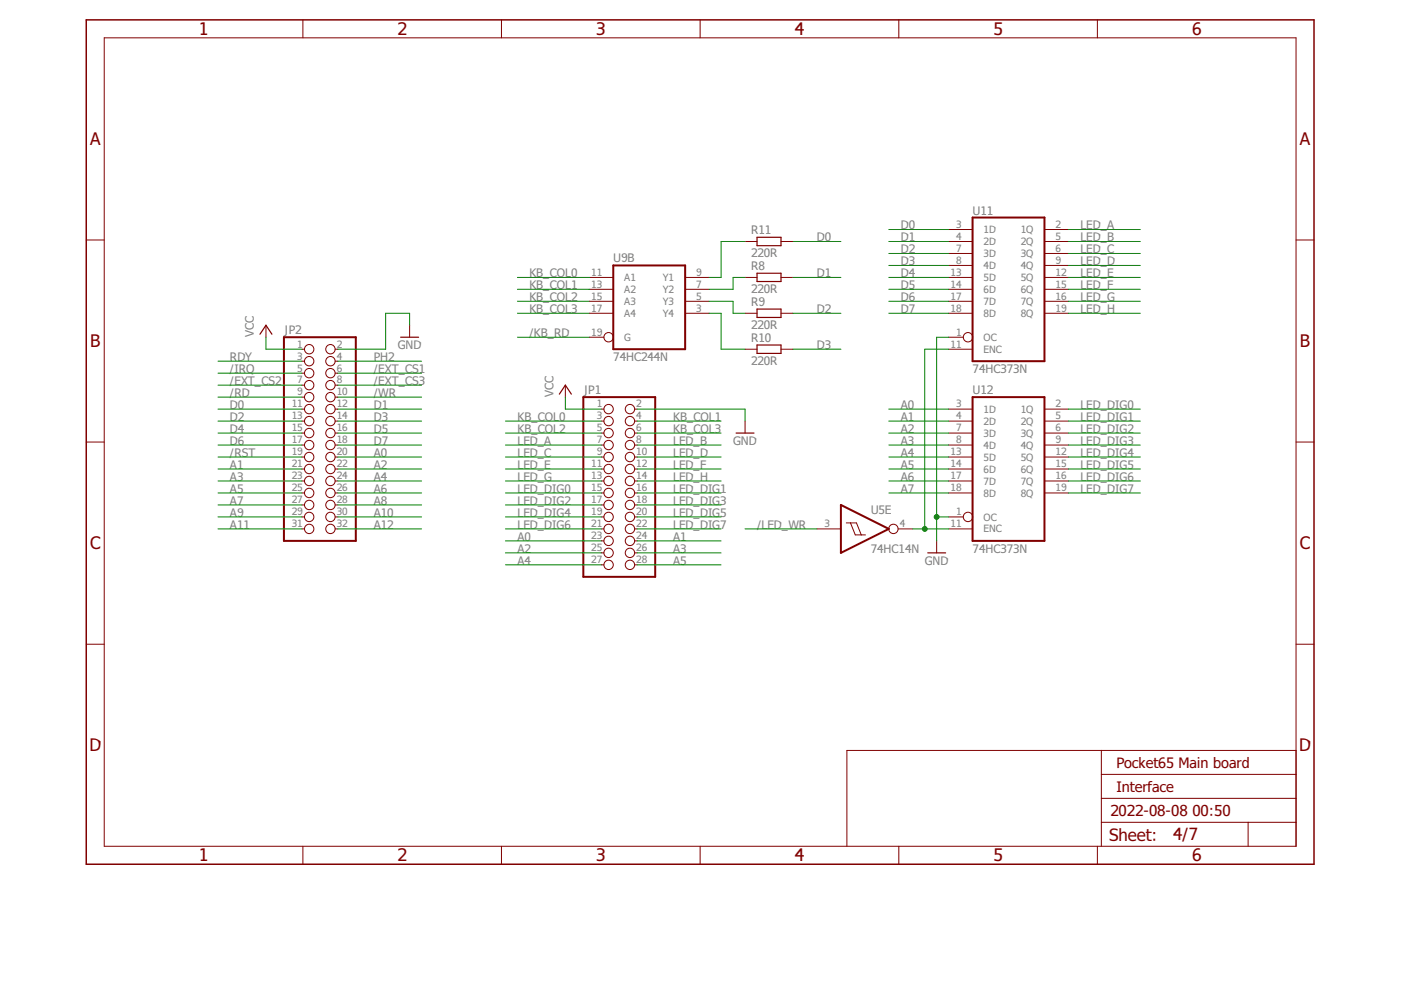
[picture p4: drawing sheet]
<svg xmlns="http://www.w3.org/2000/svg" width="297mm" height="210mm" viewBox="0 0 297 210" stroke-linecap="round" stroke-linejoin="round" font-family="sans-serif">
<g fill="none" stroke="#800000" stroke-width=".21">
<path d="M22.1 8h252.7v171.4h-252.7zM64.2 4.2v3.8M106.3 4.2v3.8M148.4 4.2v3.8M190.6 4.2v3.8M232.7 4.2v3.8M18.3 50.9h3.8M124.9 58.8h5.1M145.3 58.8h5M158 58.8h2.5M158 51.2h2.5M165.6 58.8h2.5"/>
<path d="M165.6 51.2h2.5M201.1 58.8h5.1M201.1 51.2h5.1M201.1 48.7h5.1M201.1 53.7h5.1M201.1 56.3h5.1M221.4 58.8h5.1M221.4 51.2h5.1M221.4 48.7h5.1M221.4 53.7h5.1M221.4 56.3h5.1M274.8 50.9h3.8"/>
<path d="M56.4 69v2.5M64 74h.6M64 76.6h.6M64 79.1h.6M71.1 74h.5M71.1 76.6h.5M71.1 79.1h.5M86.8 69v2.5M124.9 71.5h3.1M124.9 61.3h5.1M124.9 63.9h5.1M124.9 66.4h5.1"/>
<path d="M145.3 61.3h5M145.3 63.9h5M145.3 66.4h5M158 66.4h2.5M158 74h2.5M165.6 66.4h2.5M165.6 74h2.5M201.1 71.5h3.1M201.1 61.3h5.1M201.1 63.9h5.1M201.1 66.4h5.1M201.1 74h5.1"/>
<path d="M221.4 61.3h5.1M221.4 63.9h5.1M221.4 66.4h5.1M18.3 93.7h3.8M64 86.7h.6M64 89.3h.6M64 91.8h.6M64 94.4h.6M64 96.9h.6M64 99.4h.6M64 81.7h.6M64 84.2h.6"/>
<path d="M71.1 86.7h.5M71.1 89.3h.5M71.1 91.8h.5M71.1 94.4h.5M71.1 96.9h.5M71.1 99.4h.5M71.1 81.7h.5M71.1 84.2h.5M119.9 81.7v2.5M127.5 86.7h.5M127.5 89.3h.5M127.5 91.8h.5"/>
<path d="M127.5 94.4h.5M127.5 96.9h.5M127.5 99.4h.5M134.6 86.7h.5M134.6 89.3h.5M134.6 91.8h.5M134.6 94.4h.5M134.6 96.9h.5M134.6 99.4h.5M158 89.3v2.5M201.1 86.7h5.1M201.1 89.3h5.1"/>
<path d="M201.1 91.8h5.1M201.1 94.4h5.1M201.1 96.9h5.1M201.1 99.4h5.1M221.4 86.7h5.1M221.4 89.3h5.1M221.4 91.8h5.1M221.4 94.4h5.1M221.4 96.9h5.1M221.4 99.4h5.1M274.8 93.7h3.8M64 109.6h.6"/>
<path d="M64 112.1h.6M64 102h.6M64 104.5h.6M64 107.1h.6M71.1 109.6h.5M71.1 112.1h.5M71.1 102h.5M71.1 104.5h.5M71.1 107.1h.5M127.5 109.6h.5M127.5 112.1h.5M127.5 102h.5"/>
<path d="M127.5 104.5h.5M127.5 107.1h.5M127.5 114.7h.5M127.5 117.2h.5M127.5 119.8h.5M134.6 109.6h.5M134.6 112.1h.5M134.6 102h.5M134.6 104.5h.5M134.6 107.1h.5M134.6 114.7h.5M134.6 117.2h.5"/>
<path d="M134.6 119.8h.5M173.2 112.1h5.1M179.4 110.9h2.2l1 2.5M180.3 110.9l1 2.5h2.2M190.4 112.1h3.1M198.6 114.7v2.5M201.1 109.6h3.1M201.1 112.1h5.1M201.1 102h5.1M201.1 104.5h5.1M221.4 102h5.1M221.4 104.5h5.1"/>
<path d="M18.3 136.6h3.8M274.8 136.6h3.8M233.5 159.1v20.3M274.8 159.1h-95.2v20.3M64.2 179.4v3.8M106.3 179.4v3.8M148.4 179.4v3.8M190.6 179.4v3.8M232.7 179.4v3.8M233.5 174.3h41.3M233.5 169.3h41.3M233.5 164.2h41.3"/>
<path d="M264.6 174.3v5.1"/>
<circle cx="65.6" cy="76.6" r=".99"/>
<circle cx="65.6" cy="79.1" r=".99"/>
<circle cx="65.6" cy="74" r=".99"/>
<circle cx="70.1" cy="79.1" r=".99"/>
<circle cx="70.1" cy="74" r=".99"/>
<circle cx="70.1" cy="76.6" r=".99"/>
<circle cx="129" cy="71.5" r=".99"/>
<circle cx="205.2" cy="71.5" r=".99"/>
<circle cx="65.6" cy="94.4" r=".99"/>
<circle cx="65.6" cy="89.3" r=".99"/>
<circle cx="65.6" cy="91.8" r=".99"/>
<circle cx="65.6" cy="99.4" r=".99"/>
<circle cx="65.6" cy="96.9" r=".99"/>
<circle cx="65.6" cy="86.7" r=".99"/>
<circle cx="65.6" cy="81.7" r=".99"/>
<circle cx="65.6" cy="84.2" r=".99"/>
<circle cx="70.1" cy="89.3" r=".99"/>
<circle cx="70.1" cy="94.4" r=".99"/>
<circle cx="70.1" cy="91.8" r=".99"/>
<circle cx="70.1" cy="99.4" r=".99"/>
<circle cx="70.1" cy="96.9" r=".99"/>
<circle cx="70.1" cy="86.7" r=".99"/>
<circle cx="70.1" cy="84.2" r=".99"/>
<circle cx="70.1" cy="81.7" r=".99"/>
<circle cx="129" cy="99.4" r=".99"/>
<circle cx="129" cy="89.3" r=".99"/>
<circle cx="129" cy="94.4" r=".99"/>
<circle cx="129" cy="96.9" r=".99"/>
<circle cx="129" cy="91.8" r=".99"/>
<circle cx="129" cy="86.7" r=".99"/>
<circle cx="133.6" cy="91.8" r=".99"/>
<circle cx="133.6" cy="99.4" r=".99"/>
<circle cx="133.6" cy="89.3" r=".99"/>
<circle cx="133.6" cy="94.4" r=".99"/>
<circle cx="133.6" cy="96.9" r=".99"/>
<circle cx="133.6" cy="86.7" r=".99"/>
<circle cx="65.6" cy="104.5" r=".99"/>
<circle cx="65.6" cy="102" r=".99"/>
<circle cx="65.6" cy="109.6" r=".99"/>
<circle cx="65.6" cy="107.1" r=".99"/>
<circle cx="65.6" cy="112.1" r=".99"/>
<circle cx="70.1" cy="102" r=".99"/>
<circle cx="70.1" cy="104.5" r=".99"/>
<circle cx="70.1" cy="112.1" r=".99"/>
<circle cx="70.1" cy="107.1" r=".99"/>
<circle cx="70.1" cy="109.6" r=".99"/>
<circle cx="129" cy="114.7" r=".99"/>
<circle cx="129" cy="102" r=".99"/>
<circle cx="129" cy="107.1" r=".99"/>
<circle cx="129" cy="117.2" r=".99"/>
<circle cx="129" cy="104.5" r=".99"/>
<circle cx="129" cy="112.1" r=".99"/>
<circle cx="129" cy="119.8" r=".99"/>
<circle cx="129" cy="109.6" r=".99"/>
<circle cx="133.6" cy="114.7" r=".99"/>
<circle cx="133.6" cy="102" r=".99"/>
<circle cx="133.6" cy="107.1" r=".99"/>
<circle cx="133.6" cy="109.6" r=".99"/>
<circle cx="133.6" cy="117.2" r=".99"/>
<circle cx="133.6" cy="104.5" r=".99"/>
<circle cx="133.6" cy="112.1" r=".99"/>
<circle cx="133.6" cy="119.8" r=".99"/>
<circle cx="189.4" cy="112.1" r=".99"/>
<circle cx="205.2" cy="109.6" r=".99"/>
</g>
<path d="M18.3 4.2h260.3v179h-260.3z" fill="none" stroke="#800000" stroke-width=".32"/>
<path d="M130 56.3h15.3v17.7h-15.3zM206.2 46.1h15.2v30.5h-15.2zM60.2 71.5h15.2v43.2h-15.2zM123.7 84.2h15.2v38.1h-15.2zM206.2 84.2h15.2v30.5h-15.2zM178.3 107.1l10.1 5-10.1 5.1z" fill="none" stroke="#800000" stroke-width=".42"/>
<path d="M160.5 57.9h5.1v1.8h-5.1zM160.5 50.3h5.1v1.8h-5.1zM55.1 70.9l1.3-1.9 1.3 1.9M84.9 71.5h3.9M160.5 65.5h5.1v1.8h-5.1zM160.5 73.2h5.1v1.7h-5.1zM118.6 83.6l1.3-1.9 1.2 1.9M156.1 91.8h3.8M196.7 117.2h3.8" fill="none" stroke="#800000" stroke-width=".25"/>
<g fill="none" stroke="#008000" stroke-width=".21">
<path d="M109.7 58.8h15.2M158 51.2h-5.1v7.6h-2.6M158 58.8h-2.6v2.5h-5.1M168.1 51.2h10.2M168.1 58.8h10.2M188.4 51.2h12.7M188.4 48.7h12.7M188.4 58.8h12.7M188.4 53.7h12.7M188.4 56.3h12.7M226.5 51.2h15.3M226.5 48.7h15.3"/>
<path d="M226.5 58.8h15.3M226.5 53.7h15.3M226.5 56.3h15.3M46.2 79.1h17.8M46.2 76.6h17.8M56.4 71.5v2.5h7.6M71.6 79.1h17.8M71.6 76.6h17.8M86.8 69v-2.6h-5v7.6h-10.2M109.7 66.4h15.2M109.7 61.3h15.2M109.7 63.9h15.2"/>
<path d="M109.7 71.5h15.2M150.3 66.4h2.6v7.6h5.1M150.3 63.9h5.1v2.5h2.6M168.1 66.4h10.2M168.1 74h10.2M188.4 66.4h12.7M188.4 61.3h12.7M188.4 63.9h12.7M201.1 74h-5v38.1M201.1 71.5h-2.5v43.2M226.5 66.4h15.3M226.5 61.3h15.3"/>
<path d="M226.5 63.9h15.3M46.2 86.7h17.8M46.2 96.9h17.8M46.2 89.3h17.8M46.2 99.4h17.8M46.2 91.8h17.8M46.2 94.4h17.8M46.2 84.2h17.8M46.2 81.7h17.8M71.6 86.7h17.8M71.6 96.9h17.8M71.6 89.3h17.8"/>
<path d="M71.6 99.4h17.8M71.6 91.8h17.8M71.6 94.4h17.8M71.6 84.2h17.8M71.6 81.7h17.8M107.2 96.9h20.3M107.2 89.3h20.3M107.2 99.4h20.3M107.2 91.8h20.3M107.2 94.4h20.3M119.9 84.2v2.5h7.6M135.1 86.7h22.9v2.6"/>
<path d="M135.1 96.9h17.8M135.1 89.3h17.8M135.1 99.4h17.8M135.1 91.8h17.8M135.1 94.4h17.8M188.4 86.7h12.7M188.4 96.9h12.7M188.4 89.3h12.7M188.4 99.4h12.7M188.4 91.8h12.7M188.4 94.4h12.7M226.5 86.7h15.3"/>
<path d="M226.5 96.9h15.3M226.5 89.3h15.3M226.5 99.4h15.3M226.5 91.8h15.3M226.5 94.4h15.3M46.2 102h17.8M46.2 104.5h17.8M46.2 107.1h17.8M46.2 112.1h17.8M46.2 109.6h17.8M71.6 102h17.8M71.6 104.5h17.8"/>
<path d="M71.6 107.1h17.8M71.6 112.1h17.8M71.6 109.6h17.8M107.2 114.7h20.3M107.2 117.2h20.3M107.2 102h20.3M107.2 119.8h20.3M107.2 104.5h20.3M107.2 107.1h20.3M107.2 112.1h20.3M107.2 109.6h20.3M135.1 114.7h17.8"/>
<path d="M135.1 117.2h17.8M135.1 102h17.8M135.1 119.8h17.8M135.1 104.5h17.8M135.1 107.1h17.8M135.1 112.1h17.8M135.1 109.6h17.8M158 112.1h15.2M188.4 102h12.7M188.4 104.5h12.7M193.5 112.1h7.6M198.6 109.6h2.5"/>
<path d="M226.5 102h15.3M226.5 104.5h15.3"/>
</g>
<g fill="#008000" stroke="#008000" stroke-width=".21">
<circle cx="198.6" cy="109.6" r=".51"/>
<circle cx="196.1" cy="112.1" r=".51"/>
</g>
<g font-size="3.7" fill="#800000">
<text x="42.2" y="7.4">1</text>
<text x="84.3" y="7.4">2</text>
<text x="126.4" y="7.4">3</text>
<text x="168.5" y="7.4">4</text>
<text x="210.6" y="7.4">5</text>
<text x="252.7" y="7.4">6</text>
<text x="19.1" y="30.7">A</text>
<text x="275.6" y="30.7">A</text>
<text x="19.1" y="73.6">B</text>
<text x="275.6" y="73.6">B</text>
<text x="19.1" y="116.4">C</text>
<text x="275.6" y="116.4">C</text>
<text x="18.9" y="159.3">D</text>
<text x="275.4" y="159.3">D</text>
<text x="42.2" y="182.6">1</text>
<text x="84.3" y="182.6">2</text>
<text x="126.4" y="182.6">3</text>
<text x="168.5" y="182.6">4</text>
<text x="210.6" y="182.6">5</text>
<text x="252.7" y="182.6">6</text>
</g>
<g font-size="3.6" fill="#800000">
<text x="235.2" y="178.3">Sheet:</text>
<text x="248.8" y="178.2">4/7</text>
</g>
<g font-size="3.2" fill="#800000">
<text x="235.4" y="173.1">2022-08-08</text>
<text x="252.8" y="173.1">00:50</text>
</g>
<g font-size="3.1" fill="#800000">
<text x="236.7" y="162.9">Pocket65 Main board</text>
<text x="236.7" y="168">Interface</text>
</g>
<g font-size="2.5" fill="#808080">
<text x="206.2" y="45.5">U11</text>
<text x="159.2" y="49.7">R11</text>
<text x="173.2" y="51.2">D0</text>
<text x="191" y="48.7">D0</text>
<text x="191" y="51.2">D1</text>
<text x="191" y="53.7">D2</text>
<text x="229.1" y="48.7">LED_A</text>
<text x="229.1" y="51.2">LED_B</text>
<text x="229.1" y="53.7">LED_C</text>
<text x="112.3" y="58.8">KB_COL0</text>
<text x="130" y="55.6">U9B</text>
<text x="159.2" y="54.5">220R</text>
<text x="159.2" y="57.3">R8</text>
<text x="173.2" y="58.8">D1</text>
<text x="191" y="56.3">D3</text>
<text x="191" y="58.8">D4</text>
<text x="229.1" y="56.3">LED_D</text>
<text x="229.1" y="58.8">LED_E</text>
<text x="112.3" y="61.4">KB_COL1</text>
<text x="112.3" y="63.9">KB_COL2</text>
<text x="159.2" y="62.1">220R</text>
<text x="159.2" y="64.9">R9</text>
<text x="191" y="61.4">D5</text>
<text x="191" y="63.9">D6</text>
<text x="229.1" y="61.4">LED_F</text>
<text x="229.1" y="63.9">LED_G</text>
<text x="53.8" y="71.5" transform="rotate(-90 53.8 71.5)">VCC</text>
<text x="60.2" y="70.9">JP2</text>
<text x="112.3" y="71.5">/KB_RD</text>
<text x="112.3" y="66.4">KB_COL3</text>
<text x="159.2" y="69.7">220R</text>
<text x="173.2" y="66.4">D2</text>
<text x="191" y="66.4">D7</text>
<text x="229.1" y="66.4">LED_H</text>
<text x="48.8" y="76.6">RDY</text>
<text x="79.2" y="76.6">PH2</text>
<text x="84.3" y="74">GND</text>
<text x="130" y="76.6">74HC244N</text>
<text x="159.2" y="77.3">220R</text>
<text x="159.2" y="72.5">R10</text>
<text x="173.2" y="74">D3</text>
<text x="48.8" y="79.1">/IRQ</text>
<text x="48.8" y="81.7">/EXT_CS2</text>
<text x="79.2" y="79.1">/EXT_CS1</text>
<text x="79.2" y="81.7">/EXT_CS3</text>
<text x="123.7" y="83.6">JP1</text>
<text x="206.2" y="79.1">74HC373N</text>
<text x="206.2" y="83.6">U12</text>
<text x="48.8" y="86.7">D0</text>
<text x="48.8" y="89.3">D2</text>
<text x="48.8" y="84.2">/RD</text>
<text x="79.2" y="86.7">D1</text>
<text x="79.2" y="89.3">D3</text>
<text x="79.2" y="84.2">/WR</text>
<text x="109.7" y="89.3">KB_COL0</text>
<text x="117.3" y="84.2" transform="rotate(-90 117.3 84.2)">VCC</text>
<text x="142.7" y="89.3">KB_COL1</text>
<text x="191" y="86.7">A0</text>
<text x="191" y="89.3">A1</text>
<text x="229.1" y="86.7">LED_DIG0</text>
<text x="229.1" y="89.3">LED_DIG1</text>
<text x="48.8" y="91.8">D4</text>
<text x="48.8" y="94.4">D6</text>
<text x="79.2" y="91.8">D5</text>
<text x="79.2" y="94.4">D7</text>
<text x="109.7" y="91.8">KB_COL2</text>
<text x="109.7" y="94.4">LED_A</text>
<text x="142.7" y="91.8">KB_COL3</text>
<text x="142.7" y="94.4">LED_B</text>
<text x="155.4" y="94.4">GND</text>
<text x="191" y="91.8">A2</text>
<text x="191" y="94.4">A3</text>
<text x="229.1" y="91.8">LED_DIG2</text>
<text x="229.1" y="94.4">LED_DIG3</text>
<text x="48.8" y="99.4">A1</text>
<text x="48.8" y="102">A3</text>
<text x="48.8" y="96.9">/RST</text>
<text x="79.2" y="96.9">A0</text>
<text x="79.2" y="99.4">A2</text>
<text x="79.2" y="102">A4</text>
<text x="109.7" y="96.9">LED_C</text>
<text x="109.7" y="99.4">LED_E</text>
<text x="109.7" y="102">LED_G</text>
<text x="142.7" y="96.9">LED_D</text>
<text x="142.7" y="99.4">LED_F</text>
<text x="142.7" y="102">LED_H</text>
<text x="191" y="96.9">A4</text>
<text x="191" y="99.4">A5</text>
<text x="191" y="102">A6</text>
<text x="229.1" y="96.9">LED_DIG4</text>
<text x="229.1" y="99.4">LED_DIG5</text>
<text x="229.1" y="102">LED_DIG6</text>
<text x="48.8" y="104.5">A5</text>
<text x="48.8" y="107.1">A7</text>
<text x="79.2" y="104.5">A6</text>
<text x="79.2" y="107.1">A8</text>
<text x="109.7" y="104.5">LED_DIG0</text>
<text x="109.7" y="107.1">LED_DIG2</text>
<text x="142.7" y="104.5">LED_DIG1</text>
<text x="142.7" y="107.1">LED_DIG3</text>
<text x="191" y="104.5">A7</text>
<text x="229.1" y="104.5">LED_DIG7</text>
<text x="48.8" y="109.6">A9</text>
<text x="48.8" y="112.1">A11</text>
<text x="79.2" y="109.6">A10</text>
<text x="79.2" y="112.1">A12</text>
<text x="109.7" y="109.6">LED_DIG4</text>
<text x="109.7" y="112.1">LED_DIG6</text>
<text x="142.7" y="109.6">LED_DIG5</text>
<text x="142.7" y="112.1">LED_DIG7</text>
<text x="160.5" y="112.1">/LED_WR</text>
<text x="184.6" y="109">U5E</text>
<text x="109.7" y="114.7">A0</text>
<text x="109.7" y="117.2">A2</text>
<text x="109.7" y="119.8">A4</text>
<text x="142.7" y="114.7">A1</text>
<text x="142.7" y="117.2">A3</text>
<text x="142.7" y="119.8">A5</text>
<text x="184.6" y="117.2">74HC14N</text>
<text x="196.1" y="119.8">GND</text>
<text x="206.2" y="117.2">74HC373N</text>
</g>
<g font-size="2.1" fill="#808080">
<text x="202.7" y="48.3">3</text>
<text x="202.7" y="50.8">4</text>
<text x="202.7" y="53.4">7</text>
<text x="208.6" y="49.4">1D</text>
<text x="208.6" y="52">2D</text>
<text x="216.4" y="49.4">1Q</text>
<text x="216.4" y="52">2Q</text>
<text x="223.8" y="48.3">2</text>
<text x="223.8" y="50.8">5</text>
<text x="223.8" y="53.4">6</text>
<text x="125.4" y="58.5">11</text>
<text x="132.4" y="59.6">A1</text>
<text x="140.5" y="59.6">Y1</text>
<text x="147.6" y="58.5">9</text>
<text x="201.6" y="58.5">13</text>
<text x="202.7" y="55.9">8</text>
<text x="208.6" y="54.5">3D</text>
<text x="208.6" y="57">4D</text>
<text x="208.6" y="59.6">5D</text>
<text x="216.4" y="54.5">3Q</text>
<text x="216.4" y="57">4Q</text>
<text x="216.4" y="59.6">5Q</text>
<text x="223.8" y="55.9">9</text>
<text x="223.8" y="58.5">12</text>
<text x="125.4" y="61">13</text>
<text x="125.4" y="63.5">15</text>
<text x="132.4" y="62.1">A2</text>
<text x="132.4" y="64.7">A3</text>
<text x="140.5" y="64.7">Y3</text>
<text x="140.5" y="62.1">Y2</text>
<text x="147.6" y="63.5">5</text>
<text x="147.6" y="61">7</text>
<text x="201.6" y="61">14</text>
<text x="201.6" y="63.5">17</text>
<text x="208.6" y="62.1">6D</text>
<text x="208.6" y="64.7">7D</text>
<text x="216.4" y="62.1">6Q</text>
<text x="216.4" y="64.7">7Q</text>
<text x="223.8" y="61">15</text>
<text x="223.8" y="63.5">16</text>
<text x="125.4" y="71.2">19</text>
<text x="125.4" y="66.1">17</text>
<text x="132.4" y="67.2">A4</text>
<text x="140.5" y="67.2">Y4</text>
<text x="147.6" y="66.1">3</text>
<text x="201.6" y="66.1">18</text>
<text x="202.7" y="71.2">1</text>
<text x="208.6" y="67.2">8D</text>
<text x="216.4" y="67.2">8Q</text>
<text x="223.8" y="66.1">19</text>
<text x="63" y="73.7">1</text>
<text x="63" y="76.2">3</text>
<text x="71.4" y="73.7">2</text>
<text x="71.4" y="76.2">4</text>
<text x="132.4" y="72.3">G</text>
<text x="201.6" y="73.7">11</text>
<text x="208.6" y="72.3">OC</text>
<text x="208.6" y="74.8">ENC</text>
<text x="63" y="78.8">5</text>
<text x="63" y="81.3">7</text>
<text x="63" y="83.8">9</text>
<text x="71.4" y="78.8">6</text>
<text x="71.4" y="81.3">8</text>
<text x="71.4" y="83.8">10</text>
<text x="61.9" y="86.4">11</text>
<text x="61.9" y="88.9">13</text>
<text x="71.4" y="86.4">12</text>
<text x="71.4" y="88.9">14</text>
<text x="126.5" y="86.4">1</text>
<text x="126.5" y="88.9">3</text>
<text x="134.9" y="86.4">2</text>
<text x="134.9" y="88.9">4</text>
<text x="202.7" y="86.4">3</text>
<text x="202.7" y="88.9">4</text>
<text x="208.6" y="87.5">1D</text>
<text x="216.4" y="87.5">1Q</text>
<text x="223.8" y="86.4">2</text>
<text x="223.8" y="88.9">5</text>
<text x="61.9" y="91.5">15</text>
<text x="61.9" y="94">17</text>
<text x="71.4" y="91.5">16</text>
<text x="71.4" y="94">18</text>
<text x="126.5" y="91.5">5</text>
<text x="126.5" y="94">7</text>
<text x="134.9" y="91.5">6</text>
<text x="134.9" y="94">8</text>
<text x="202.7" y="91.5">7</text>
<text x="202.7" y="94">8</text>
<text x="208.6" y="90">2D</text>
<text x="208.6" y="92.6">3D</text>
<text x="208.6" y="95.1">4D</text>
<text x="216.4" y="90">2Q</text>
<text x="216.4" y="92.6">3Q</text>
<text x="216.4" y="95.1">4Q</text>
<text x="223.8" y="91.5">6</text>
<text x="223.8" y="94">9</text>
<text x="61.9" y="96.5">19</text>
<text x="61.9" y="99.1">21</text>
<text x="61.9" y="101.6">23</text>
<text x="71.4" y="96.5">20</text>
<text x="71.4" y="99.1">22</text>
<text x="71.4" y="101.6">24</text>
<text x="125.4" y="99.1">11</text>
<text x="125.4" y="101.6">13</text>
<text x="126.5" y="96.5">9</text>
<text x="134.9" y="96.5">10</text>
<text x="134.9" y="99.1">12</text>
<text x="134.9" y="101.6">14</text>
<text x="201.6" y="96.5">13</text>
<text x="201.6" y="99.1">14</text>
<text x="201.6" y="101.6">17</text>
<text x="208.6" y="97.7">5D</text>
<text x="208.6" y="100.2">6D</text>
<text x="216.4" y="97.7">5Q</text>
<text x="216.4" y="100.2">6Q</text>
<text x="223.8" y="96.5">12</text>
<text x="223.8" y="99.1">15</text>
<text x="223.8" y="101.6">16</text>
<text x="61.9" y="104.2">25</text>
<text x="61.9" y="106.7">27</text>
<text x="71.4" y="104.2">26</text>
<text x="71.4" y="106.7">28</text>
<text x="125.4" y="104.2">15</text>
<text x="125.4" y="106.7">17</text>
<text x="134.9" y="104.2">16</text>
<text x="134.9" y="106.7">18</text>
<text x="201.6" y="104.2">18</text>
<text x="208.6" y="102.7">7D</text>
<text x="208.6" y="105.3">8D</text>
<text x="216.4" y="102.7">7Q</text>
<text x="216.4" y="105.3">8Q</text>
<text x="223.8" y="104.2">19</text>
<text x="61.9" y="109.2">29</text>
<text x="61.9" y="111.8">31</text>
<text x="71.4" y="109.2">30</text>
<text x="71.4" y="111.8">32</text>
<text x="125.4" y="109.2">19</text>
<text x="125.4" y="111.8">21</text>
<text x="134.9" y="109.2">20</text>
<text x="134.9" y="111.8">22</text>
<text x="174.8" y="111.8">3</text>
<text x="190.8" y="111.8">4</text>
<text x="201.6" y="111.8">11</text>
<text x="202.7" y="109.2">1</text>
<text x="208.6" y="110.4">OC</text>
<text x="208.6" y="112.9">ENC</text>
<text x="125.4" y="114.3">23</text>
<text x="125.4" y="116.9">25</text>
<text x="125.4" y="119.4">27</text>
<text x="134.9" y="114.3">24</text>
<text x="134.9" y="116.9">26</text>
<text x="134.9" y="119.4">28</text>
</g>
</svg>
